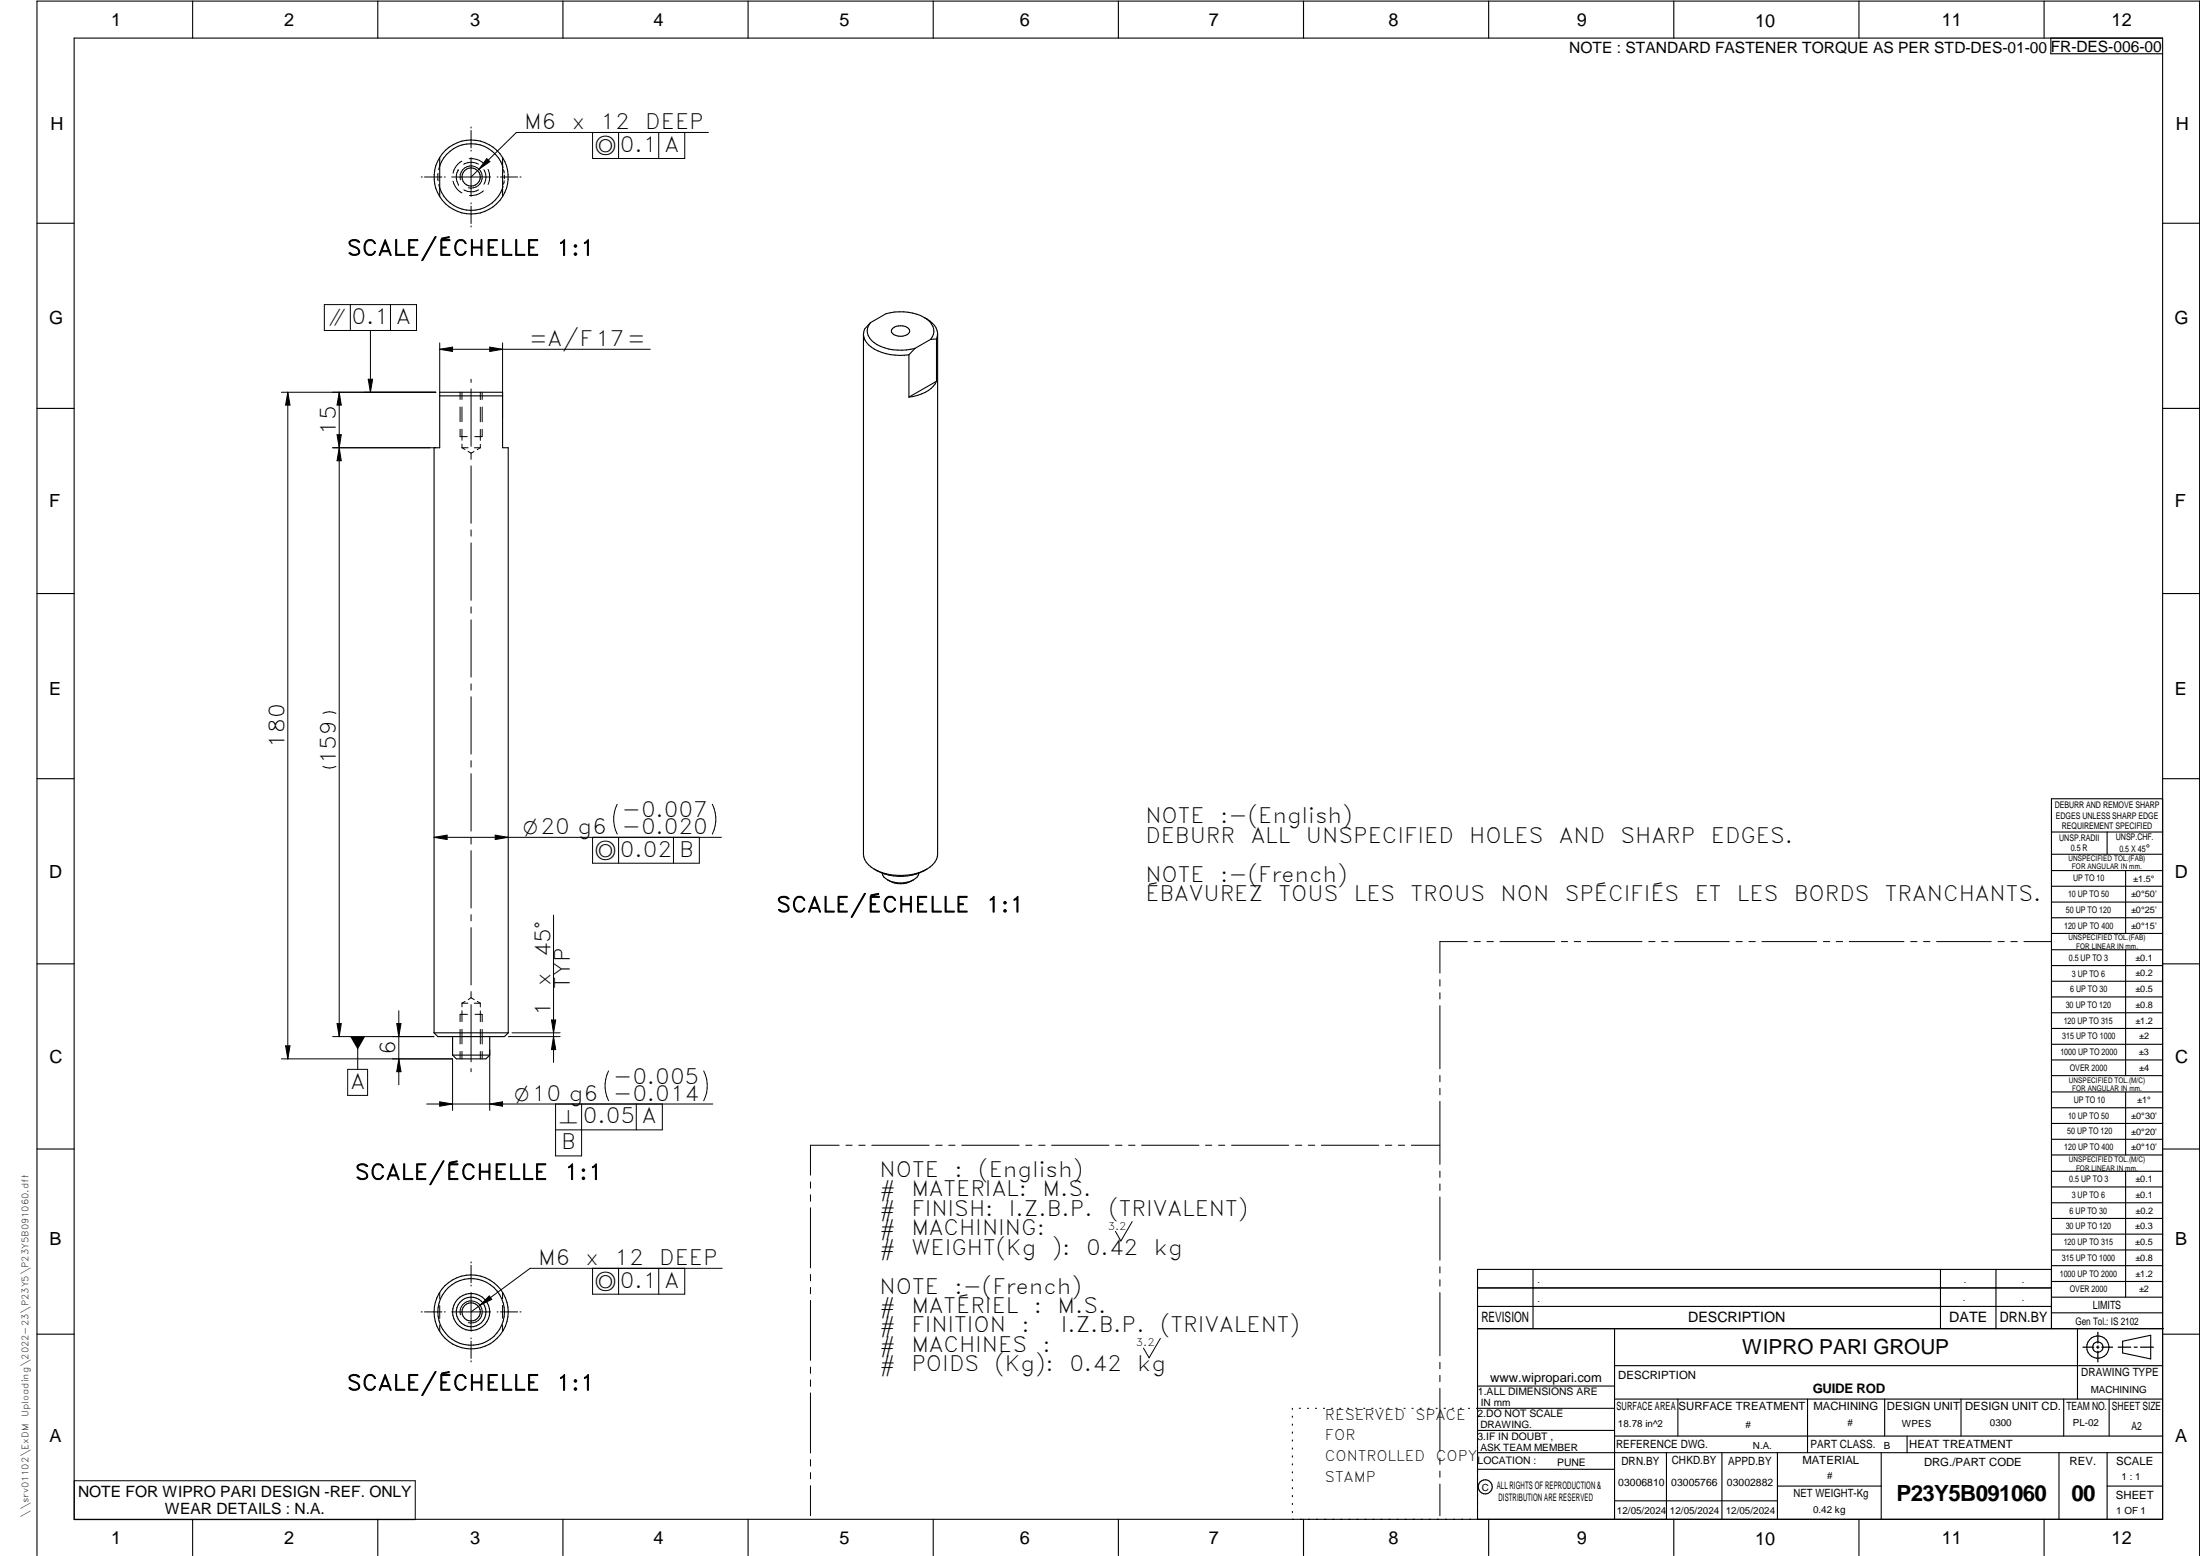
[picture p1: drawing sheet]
<svg xmlns="http://www.w3.org/2000/svg" width="594mm" height="420mm" viewBox="0 0 594 420" stroke-linecap="round" stroke-linejoin="round" font-family="sans-serif">
<g fill="none" stroke="#000" stroke-width=".3">
<path d="M20 10.3h564v400h-564zM52 .3v10M102 .3v10M152 .3v10M202 .3v10M252 .3v10M302 .3v10M352 .3v10M402 .3v10M452 .3v10M502 .3v10M552 .3v10"/>
<path d="M553.8 10.3v4.2h30.2M118.7 42.5v10.6M118.7 42.5a10 10 0 0 0 0 10.6M118.7 50.8a9 9 0 0 0 8.5 6 9 9 0 0 0 8.5-6M135.7 44.8a9 9 0 0 0-8.5-6 9 9 0 0 0-8.5 6M135.7 42.5a10 10 0 0 0-17 0M135.7 42.5a10 10 0 0 1 0 10.6M135.7 42.5v10.6M135.7 53.1a10 10 0 0 1-17 0M10 60.3h10M584 60.3h10M233.2 90.2v140.4a5 5 0 0 0 2.9 4.1"/>
<path d="M235.1 87.1l-1.6 1.8a4.3 4.3 0 0 0 2.6 5.4 15.1 15.1 0 0 0 9.3 1.5M235.1 87.1a3.5 3.5 0 0 0 .9 5.4 13.5 13.5 0 0 0 11.1 1.6M241 88.7a3.4 3.4 0 0 1 4.6 .3 1.56 1.56 0 0 1-1.8 1.8 2.67 2.67 0 0 1-3.1-1.4zM245.4 95.8v11.4M247.1 94.1l-1.7 1.7M249.5 85.7a14 14 0 0 0-10.2-1l-4.2 2.4M249.5 85.7a3.8 3.8 0 0 1 1.8 6M249.5 85.7a5 5 0 0 1 3.6 5.1l-.2 .7M251.3 91.7l-4.2 2.4M252.9 91.5v11.5M252.9 91.5l-1.6 .2M253.2 90.2v140.4a5 5 0 0 1-2.9 4.1"/>
<path d="M10 110.3h10M118.7 106.9h17M252.9 103a8.2 8.2 0 0 1-6.3 4.1l-1.2 .1M252.9 103l-7.5 4.2M584 110.3h10M10 160.3h10M584 160.3h10M10 210.3h10M584 215.7h-30v143.1M584 210.3h10M236.1 234.7a15.7 15.7 0 0 0 14.2 0M236.1 234.7a13.8 13.8 0 0 0 14.2 0"/>
<path d="M239.6 237.6a6.4 6.4 0 0 0 7.1 0M248.2 235.8a4.1 4.1 0 0 1-4.1 2.6 5.7 5.7 0 0 1-5.7-2.1l-.2-.5M554 224.7h30M554 230.7h30M554 235.1h30M554 239.3h30M569 224.7v6M574 235.1v17M554 243.6h30M554 247.8h30M554 252.1h30M554 256.5h30"/>
<path d="M574 256.5v33.9M10 260.3h10M117.2 278.9h20M117.2 278.9l1 1h18l1-1M122.2 279.9v5M132.2 279.9v5M137.2 278.9v-158h-1.5v-15h-17v15h-1.5v158M554 260.7h30M554 265h30M554 269.2h30M554 273.5h30M554 277.7h30"/>
<path d="M584 260.3h10M122.2 284.9h10M122.2 284.9l1 1h8l1-1M554 282h30M554 286.2h30M554 290.4h30M554 294.9h30M554 299.1h30M574 294.9v17M10 310.3h10M554 303.4h30M554 307.6h30"/>
<path d="M554 311.9h30M554 316.3h30M574 316.3v34M584 310.3h10M554 320.5h30M554 324.8h30M554 329h30M554 333.2h30M554 337.5h30M399 358.8h185.2M399 352.8h155M399 347.8h155"/>
<path d="M414 342.8v16M436 358.8v51.5M524 342.8v16M539 342.8v16M554 341.8h30M554 346h30M554 350.3h30M554 354.5h30M554 342.8h-155v67.5M561 358.8v19M10 360.3h10M399 374.3h37"/>
<path d="M436 377.8h148M453.1 377.8v10M488.1 377.8v14.5M508.9 377.8v10M529.5 377.8v10M557.3 377.8v10M569.5 377.8v10M573.2 362.2l7.6-1.6v6.3l-7.6-1.6zM584 368.8h-148M584 360.3h10M349 380.3v.3M349 382.4v.3"/>
<path d="M349 384.6v.3M349 386.7v.3M349 388.8v.3M349 391v.3M349 393.1v.3M349 395.3v.3M349 397.4v.3M349 399.5v.3M350.9 380.3h.2M353.1 380.3h.2M355.2 380.3h.3M357.4 380.3h.3"/>
<path d="M359.6 380.3h.3M361.7 380.3h.3M363.9 380.3h.3M366.1 380.3h.3M368.3 380.3h.2M370.4 380.3h.3M372.6 380.3h.3M374.8 380.3h.3M376.9 380.3h.4M379.1 380.3h.3M381.3 380.3h.3M383.4 380.3h.4"/>
<path d="M385.6 380.3h.3M387.8 380.3h.3M390 380.3h.3M392.2 380.3h.3M394.3 380.3h.3M396.5 380.3h.3M398.7 380.3h37.3M399 396.7h37M399 392.3h185M399 386.2h37M436 387.8h148M450 392.3v18"/>
<path d="M465 392.3v18M480 392.3v18M508 392.3v18M515 387.8v4.5M556 392.3v18M569 392.3v18M52 410.3v9.7M102 410.3v9.7M152 410.3v9.7M202 410.3v9.7M252 410.3v9.7M302 410.3v9.7"/>
<path d="M349 401.7v.3M349 403.8v.4M349 406v.3M349 408.1v.3M352 410.3v9.7M402 410.3v9.7M436 405.3h44M452 410.3v9.7M480 401.3h28M502 410.3v9.7M552 410.3v9.7M569 401.3h15"/>
<path d="M10 420v-419.7h584v419.7"/>
<circle cx="127.2" cy="47.8" r="2.46"/>
<circle cx="127.2" cy="354.3" r="2.48"/>
<circle cx="127.2" cy="354.3" r="10"/>
<circle cx="127.2" cy="354.3" r="9"/>
<circle cx="127.2" cy="354.2" r="5"/>
<circle cx="127.2" cy="354.3" r="4"/>
<circle cx="566.5" cy="363.7" r="1.39"/>
<circle cx="566.5" cy="363.8" r="3"/>
<circle cx="401.1" cy="401.5" r="1.9"/>
</g>
<g fill="none" stroke="#000" stroke-width=".27">
<path d="M127.2 34.3v.3M127.2 35.2v4.7M160 35.8v7h24.9v-7M167 35.8v7M177.9 35.8v7M191.3 35.8h-51.9l-12.2 12M113.7 47.8h.3M114.6 47.8h4.7M118.3 46.8v2M118.5 49.8l.2 1M118.7 44.8l-.3 1M120 47.8h.2"/>
<path d="M122 47.8h10.5M122.3 48.9a5 5 0 0 0 2.4 3.2M123.7 45.8h.1M123.7 45.8a3.9 3.9 0 0 0 0 3.9M123.8 49.8h.1M124.7 43.5a4.8 4.8 0 0 0-2.4 3.3M126.7 42.8h.1a4.9 4.9 0 0 1 3.7 1.3M127.2 40.6v.2M127.2 42.5v10.5M127.2 54.8v.2M127.2 55.7v4.7M129.2 44.3a4 4 0 0 0-4 .1"/>
<path d="M129.2 51.3a4.1 4.1 0 0 1-3.9 0M129.4 45.7a3 3 0 0 0-3.7-.5 3 3 0 0 0-1.4 3.4M129.4 45.7a3 3 0 0 1 .4 3.6 3 3 0 0 1-3.4 1.4M130.5 51.5a4.9 4.9 0 0 1-3.7 1.3M130.7 45.8a3.8 3.8 0 0 1 0 3.9M131.4 42.8l.9 .8-2.9 2.1zM131.8 45.8a4.6 4.6 0 0 1 0 4M134.2 47.8h.3M135.1 47.8h4.7M135.7 44.8l.1 .5M135.8 50.3l-.1 .5M136 45.8l.1 .9"/>
<path d="M136.1 48.8l-.1 .9M136.2 47.3v1M140.4 47.8h.3M127.2 61v.3M87.6 82.3h24.9v6.9h-24.9zM94.6 82.3v6.9M100 89.2v16.7M105.4 82.3v6.9M118.7 92.6v13.3M118.7 94.3l3.5-.6v1.2zM118.7 94.3h56.9M132.2 93.7l3.5 .6-3.5 .6z"/>
<path d="M135.7 92.6v20.3M76 105.9h41.7M77.7 105.9v180M77.7 105.9l.6 3.5h-1.2zM91 117.4h1.2l-.6 3.5zM91.6 105.9l.6 3.5h-1.2zM91.6 105.9v174M99.4 102.4h1.2l-.6 3.5zM124.2 105.9v2M124.2 109.9v4M124.2 115.9v2h2M124.7 119.9v1"/>
<path d="M124.7 105.9v2M124.7 109.9v4M124.7 115.9v3M127.2 102.4v.9M127.2 105v15.5M129.7 120v.9M129.7 105.9v2M129.7 109.9v4M129.7 116v2.9M130.2 105.9v2M130.2 109.9v4M130.2 115.9v2h-2"/>
<path d="M89.8 120.9h27.9M91.6 120.9l.6 3.5h-1.2zM124.7 120.9l.9 .5M124.7 120.9h1.7M126.4 121.9l.8 .5 .8-.5M127.2 122.3v1.7M127.2 125.8v15.5M128.1 120.9h1.6M129.7 120.9l-.8 .5M127.2 143.1v1.7M127.2 146.6v15.5M127.2 163.9v1.7"/>
<path d="M127.2 167.4v15.4M90.7 192.6a3.9 3.9 0 0 0-3.5 0M127.2 184.7v1.7M127.2 188.1v15.5M90.7 207a3.9 3.9 0 0 1-3.5 0M127.2 205.4v1.7M127.2 208.9v15.5M166.7 217.2a9 9 0 0 0 0 8M192.4 217.2a9 9 0 0 1 0 8M117.2 226.1h77.6M117.2 226.1l3.5-.6v1.2zM127.2 226.2v1.7"/>
<path d="M127.2 229.7v15.5M133.7 225.5l3.5 .6-3.5 .6zM160 226.1v7h28.8v-7M167 226.1v7M181.9 226.1v7M127.2 247v1.7M127.2 250.5v15.5M149.5 247.1v39.8M396.2 254.3h-7.4v8.5M398.1 254.3h1.6M401.5 254.3h1.8M405 254.3h14.8"/>
<path d="M421.6 254.3h1.7M425.1 254.3h1.7M428.6 254.3h14.8M445.2 254.3h1.7M448.7 254.3h1.7M452.2 254.3h14.8M468.8 254.3h1.7M472.3 254.3h1.7M475.8 254.3h14.8M492.4 254.3h1.7M495.8 254.3h1.8M499.4 254.3h14.7"/>
<path d="M516 254.3h1.6M519.4 254.3h1.8M522.9 254.3h14.8M539.5 254.3h1.7M543 254.3h1.7M546.5 254.3h7.4M89.8 279.9h27.4M91 276.4h1.2l-.6 3.5zM96.6 279.9v8.9M107.1 276.4h1.2l-.6 3.5zM107.7 272.9v20M124.2 278v3.9"/>
<path d="M124.7 277.9v4M124.7 270.9v1M124.7 272.9v2.9M124.7 270.9h1.7M125.6 270.4l-.9 .5M126.2 273.9h-2v2M127.2 269.4l.9 .5M127.2 269.4l-.8 .5M127.2 267.8v1.7M127.2 271.3v15.4M128.1 270.9h1.6M128.3 273.9h1.9v2"/>
<path d="M128.9 270.4l.8 .5M129.7 278v3.9M129.7 270.9v1M129.7 273v2.9M130.2 278v3.9M137.3 279.9h14M138.3 278.9h13M148.9 275.4h1.2l-.6 3.5zM149.5 279.9l.6 3.5h-1.2zM388.8 264.5v1.8M388.8 268.1v1.6M388.8 271.6v17"/>
<path d="M76 285.9h46.2M77.1 282.4h1.2l-.6 3.5zM93.9 288.8h5.4v7h-5.4zM107.7 285.9l.6 3.5h-1.2zM115.2 298.1h77.3M118.7 297.5l3.5 .6-3.5 .6zM122.2 286v13.8M124.2 283.9v2M124.7 283.9v2M127.2 288.5v.9M129.7 283.9v2M130.2 283.9v2"/>
<path d="M132.2 298.1l3.5-.6v1.2zM132.2 283.5v16.3M150 298.1v14h7v-14M164.3 289.2a9 9 0 0 0 0 8M171.8 298.1v7M178.9 298.1v7h-28.9M190 289.2a9 9 0 0 1 0 8M388.8 290.4v1.7M388.8 293.9v1.7M388.8 297.4v17M218.9 319.2v1.6M226.6 309.2h-7.7v8.1"/>
<path d="M228.4 309.2h1.7M231.9 309.2h1.7M235.4 309.2h15.5M252.7 309.2h1.7M256.2 309.2h1.7M259.7 309.2h15.5M277 309.2h1.7M280.5 309.2h1.7M284 309.2h15.5M301.2 309.2h1.8M304.8 309.2h1.7M308.3 309.2h15.5"/>
<path d="M325.5 309.2h1.7M329.1 309.2h1.6M332.6 309.2h15.4M349.8 309.2h1.7M353.3 309.2h1.7M356.8 309.2h15.5M374.1 309.2h1.7M377.6 309.2h1.7M381.1 309.2h7.7M388.8 316.2v1.7M388.8 319.7v1.7M218.9 322.6v1.8"/>
<path d="M218.9 326.1v16.2M305.7 329.9l-3 5.2-1.5-2.6M388.8 323.2v17.1M113.7 354.2h.3M114.6 354.2h4.7M118.7 349v1.7M118.7 352.6v3.4M118.7 357.8v1.7M120 354.2h.2M122 354.2h10.5M124.3 355a3 3 0 0 1 2.7-3.7 3 3 0 0 1 3.2 3.2 3 3 0 0 1-3.8 2.7M127.2 340.7v.3"/>
<path d="M127.2 341.7v4.7M127.2 347v.3M127.2 349v10.5M132.1 349.9l.7 1-3.2 1.6zM134.2 354.2h.3M135.1 354.2h4.7M135.7 349v1.7M135.7 352.5v3.5M135.7 357.8v1.7M140.4 354.2h.3M160 342.5v7h24.9v-7M167 342.5v7"/>
<path d="M177.9 342.5v7M195 342.5h-51.8l-16 11.7M218.9 344.1v1.8M218.9 347.6v1.7M218.9 351.2v16.1M388.8 342.1v1.6M388.8 345.6v1.7M388.8 349v17.1M127.2 361.3v.2M127.2 362.2v4.6M127.2 367.5v.2M218.9 369.1v1.7"/>
<path d="M218.9 372.6v1.8M218.9 376.1v16.2M313.3 361.4l-3 5.2-1.5-2.6M388.8 367.9v1.7M388.8 371.4v1.7M388.8 374.9v17M20.1 399.8h92v10.5h-92zM218.9 394.1v1.8M218.9 397.6v1.7M388.8 393.7v1.7M388.8 397.2v1.7M218.9 401.2v8.1"/>
<path d="M388.8 400.7v8.6"/>
</g>
<path d="M566.5 359.7v3M562.5 363.8h2.9M566.1 363.8h.7M566.5 363.4v.7M566.5 364.9v2.8M567.6 363.8h2.9M572 363.8h3.4M576.3 363.8h.8M578 363.8h3.5" fill="none" stroke="#000" stroke-width=".34"/>
<g fill="#000">
<path d="M131.4 42.8l.9 .8-2.9 2.1zM118.7 94.3l3.5-.6v1.2zM132.2 93.7l3.5 .6-3.5 .6zM77.7 105.9l.6 3.5h-1.2zM91.6 105.9l.6 3.5h-1.2zM91 117.4h1.2l-.6 3.5zM99.4 102.4h1.2l-.6 3.5zM91.6 120.9l.6 3.5h-1.2zM117.2 226.1l3.5-.6v1.2zM133.7 225.5l3.5 .6-3.5 .6zM91 276.4h1.2l-.6 3.5zM94.6 279.9h4l-2 3.5z"/>
<path d="M107.1 276.4h1.2l-.6 3.5zM148.9 275.4h1.2l-.6 3.5zM77.1 282.4h1.2l-.6 3.5zM107.7 285.9l.6 3.5h-1.2zM118.7 297.5l3.5 .6-3.5 .6zM132.2 298.1l3.5-.6v1.2zM149.5 279.9l.6 3.5h-1.2zM132.1 349.9l.7 1-3.2 1.6z"/>
</g>
<g font-size="6">
<text x="512.1" y="405.2">P23Y5B091060</text>
<text x="559.4" y="405.2">00</text>
</g>
<g font-size="5.7">
<text x="141.5" y="34.9">M6</text>
<text x="154.4" y="34.9">x</text>
<text x="162.2" y="34.9">12</text>
<text x="174.2" y="34.9">DEEP</text>
<text x="167.4" y="41">0.1 A</text>
<text x="93.7" y="69">SCALE/ÉCHELLE</text>
<text x="150.2" y="69">1:1</text>
<text x="94.9" y="87.5">0.1 A</text>
<text x="142.9" y="93.4">=A/F17=</text>
<text x="90.7" y="117.3" transform="rotate(-90 90.7 117.3)">15</text>
<text x="76.8" y="201.8" transform="rotate(-90 76.8 201.8)">180</text>
<text x="90.7" y="206.3" transform="rotate(-90 90.7 206.3)">159</text>
<text x="167.9" y="220.7">-0.007</text>
<text x="167.9" y="225.2">-0.020</text>
<text x="309.3" y="222.3">NOTE</text>
<text x="309.3" y="227.6">DEBURR</text>
<text x="329.5" y="222.3">:-(English)</text>
<text x="337.7" y="227.6">ALL</text>
<text x="352.6" y="227.6">UNSPECIFIED</text>
<text x="396.8" y="227.6">HOLES</text>
<text x="420.9" y="227.6">AND</text>
<text x="437.6" y="227.6">SHARP</text>
<text x="462" y="227.6">EDGES.</text>
<text x="167.4" y="231.4">0.02 B</text>
<text x="309.3" y="238.1">NOTE</text>
<text x="329.5" y="238.1">:-(French)</text>
<text x="309.3" y="243.3">ÉBAVUREZ</text>
<text x="345.3" y="243.3">TOUS</text>
<text x="365.6" y="243.3">LES</text>
<text x="380.9" y="243.3">TROUS</text>
<text x="405.2" y="243.3">NON</text>
<text x="422.6" y="243.3">SPÉCIFIÉS</text>
<text x="457.6" y="243.3">ET</text>
<text x="469" y="243.3">LES</text>
<text x="484.4" y="243.3">BORDS</text>
<text x="509" y="243.3">TRANCHANTS.</text>
<text x="209.6" y="246.3">SCALE/ÉCHELLE</text>
<text x="266.2" y="246.3">1:1</text>
<text x="148.6" y="258.5" transform="rotate(-90 148.6 258.5)">45°</text>
<text x="148.6" y="266.3" transform="rotate(-90 148.6 266.3)">x</text>
<text x="153.9" y="267" transform="rotate(-90 153.9 267)">TYP</text>
<text x="148.6" y="274.4" transform="rotate(-90 148.6 274.4)">1</text>
<text x="106.8" y="284.9" transform="rotate(-90 106.8 284.9)">6</text>
<text x="165.6" y="292.7">-0.005</text>
<text x="94.6" y="294">A</text>
<text x="165.6" y="297.2">-0.014</text>
<text x="157.4" y="303.4">0.05 A</text>
<text x="151.5" y="310.3">B</text>
<text x="237.5" y="317.8">NOTE</text>
<text x="257.7" y="317.8">:</text>
<text x="264.1" y="317.8">(English)</text>
<text x="95.8" y="318.5">SCALE/ÉCHELLE</text>
<text x="152.4" y="318.5">1:1</text>
<text x="237.5" y="323">#</text>
<text x="246.1" y="323">MATERIAL:</text>
<text x="281.5" y="323">M.S.</text>
<text x="237.5" y="328.3">#</text>
<text x="246.1" y="328.3">FINISH:</text>
<text x="272.4" y="328.3">I.Z.B.P.</text>
<text x="299.3" y="328.3">(TRIVALENT)</text>
<text x="237.5" y="333.5">#</text>
<text x="246.1" y="333.5">MACHINING:</text>
<text x="145.3" y="341.6">M6</text>
<text x="158.1" y="341.6">x</text>
<text x="165.9" y="341.6">12</text>
<text x="178" y="341.6">DEEP</text>
<text x="237.5" y="338.8">#</text>
<text x="246.1" y="338.8">WEIGHT(Kg</text>
<text x="284" y="338.8">):</text>
<text x="293.3" y="338.8">0.42</text>
<text x="311.6" y="338.8">kg</text>
<text x="167.4" y="347.7">0.1 A</text>
<text x="237.5" y="349.3">NOTE</text>
<text x="257.7" y="349.3">:-(French)</text>
<text x="237.5" y="354.5">#</text>
<text x="237.5" y="359.8">#</text>
<text x="246.1" y="359.8">FINITION</text>
<text x="246.1" y="354.5">MATÉRIEL</text>
<text x="275.8" y="359.8">:</text>
<text x="279.2" y="354.5">:</text>
<text x="285.6" y="354.5">M.S.</text>
<text x="286.4" y="359.8">I.Z.B.P.</text>
<text x="313.3" y="359.8">(TRIVALENT)</text>
<text x="237.5" y="365">#</text>
<text x="246.1" y="365">MACHINES</text>
<text x="281.5" y="365">:</text>
<text x="237.5" y="370.3">#</text>
<text x="246.1" y="370.3">POIDS</text>
<text x="268.5" y="370.3">(Kg):</text>
<text x="288.8" y="370.3">0.42</text>
<text x="307.1" y="370.3">kg</text>
<text x="93.7" y="375.4">SCALE/ÉCHELLE</text>
<text x="150.2" y="375.4">1:1</text>
</g>
<text font-size="5.6" x="470.5" y="365.5">WIPRO PARI GROUP</text>
<g font-size="5.4">
<text x="160.7" y="41">a</text>
<text x="88.9" y="87.5">i</text>
<text x="141.3" y="225.2">O20 g6</text>
<text x="160.7" y="231.4">a</text>
<text x="138.9" y="297.2">O10 g6</text>
<text x="151.1" y="303.4">n</text>
<text x="160.7" y="347.7">a</text>
</g>
<g font-size="4.9">
<text x="30" y="6.9">1</text>
<text x="76.7" y="6.9">2</text>
<text x="127" y="6.9">3</text>
<text x="176.5" y="6.9">4</text>
<text x="226.7" y="6.9">5</text>
<text x="275.4" y="6.9">6</text>
<text x="326.4" y="6.9">7</text>
<text x="375" y="6.9">8</text>
<text x="425.8" y="6.9">9</text>
<text x="473.9" y="7.3">10</text>
<text x="524.3" y="6.9">11</text>
<text x="570.2" y="6.9">12</text>
<text x="13.6" y="35.1">H</text>
<text x="587.6" y="35.1">H</text>
<text x="13.2" y="87.5">G</text>
<text x="587.2" y="87.5">G</text>
<text x="13.2" y="137">F</text>
<text x="587.2" y="137">F</text>
<text x="13.2" y="187.6">E</text>
<text x="587.2" y="187.6">E</text>
<text x="13.2" y="237">D</text>
<text x="587.2" y="237">D</text>
<text x="13.4" y="287.1">C</text>
<text x="587.4" y="287.1">C</text>
<text x="13.4" y="336.2">B</text>
<text x="587.4" y="336.2">B</text>
<text x="13.4" y="389.3">A</text>
<text x="587.4" y="389.3">A</text>
<text x="30" y="416.9">1</text>
<text x="76.7" y="416.9">2</text>
<text x="127" y="416.9">3</text>
<text x="176.5" y="416.9">4</text>
<text x="226.7" y="416.9">5</text>
<text x="275.4" y="416.9">6</text>
<text x="326.4" y="416.9">7</text>
<text x="375" y="416.9">8</text>
<text x="425.8" y="416.9">9</text>
<text x="473.9" y="417.3">10</text>
<text x="524.3" y="416.9">11</text>
<text x="570.2" y="416.9">12</text>
</g>
<g font-size="4.2">
<text x="423.7" y="14.3">NOTE : STANDARD FASTENER TORQUE AS PER STD-DES-01-00</text>
<text x="553.8" y="14">FR-DES-006-00</text>
<text x="21.1" y="404.3">NOTE FOR WIPRO PARI DESIGN -REF. ONLY</text>
<text x="44.5" y="408.8">WEAR DETAILS : N.A.</text>
</g>
<g font-size="3.9">
<text x="400" y="357.1">REVISION</text>
<text x="455.9" y="357.1">DESCRIPTION</text>
<text x="526.4" y="357.1">DATE</text>
<text x="540" y="357.1">DRN.BY</text>
<text x="357.8" y="383.3">RESERVED</text>
<text x="382.3" y="383.3">SPACE</text>
<text x="357.8" y="388.9">FOR</text>
<text x="357.8" y="394.5">CONTROLLED</text>
<text x="387.8" y="394.5">COPY</text>
<text x="357.8" y="400">STAMP</text>
</g>
<text font-size="3.6" x="489.5" y="376.1">GUIDE ROD</text>
<text font-size="3.5" x="402.4" y="373.3">www.wipropari.com</text>
<g font-size="3.1">
<text x="565.1" y="353.5">LIMITS</text>
<text x="562" y="371.7">DRAWING TYPE</text>
<text x="437" y="372.3">DESCRIPTION</text>
<text x="436.5" y="380.8">SURFACE AREA</text>
<text x="453.3" y="380.8">SURFACE TREATMENT</text>
<text x="489.7" y="380.8">MACHINING</text>
<text x="509.5" y="380.8">DESIGN UNIT</text>
<text x="530.6" y="380.8">DESIGN UNIT CD.</text>
<text x="558" y="380.6">TEAM NO.</text>
<text x="570.3" y="380.7">SHEET SIZE</text>
<text x="575.6" y="386.1">A2</text>
<text x="436.4" y="391.1">REFERENCE DWG.</text>
<text x="437.8" y="395.5">DRN.BY</text>
<text x="451.4" y="395.4">CHKD.BY</text>
<text x="466.6" y="395.5">APPD.BY</text>
<text x="486.7" y="395.4">MATERIAL</text>
<text x="488.9" y="390.9">PART CLASS.</text>
<text x="515.6" y="390.9">HEAT TREATMENT</text>
<text x="519.6" y="395.9">DRG./PART CODE</text>
<text x="558.9" y="395.5">REV.</text>
<text x="571.4" y="395.6">SCALE</text>
<text x="484.3" y="404.2">NET WEIGHT-Kg</text>
<text x="571.4" y="404.7">SHEET</text>
</g>
<text font-size="3" x="579.5" y="230.1">°</text>
<g font-size="2.8">
<text x="299.1" y="332.1">3.2</text>
<text x="560.4" y="357.7">Gen Tol.: IS 2102</text>
<text x="306.7" y="363.6">3.2</text>
<text x="399.1" y="376.6">1.ALL DIMENSIONS ARE</text>
<text x="399" y="382.7">2.DO NOT SCALE</text>
<text x="399" y="388.7">3.IF IN DOUBT ,</text>
<text x="399" y="395.4">LOCATION :</text>
<text x="420.5" y="396">PUNE</text>
<text x="404.2" y="402">ALL RIGHTS OF REPRODUCTION &amp;</text>
<text x="437" y="401.2">03006810</text>
<text x="451.3" y="401.2">03005766</text>
<text x="466.3" y="401.2">03002882</text>
<text x="404.7" y="405.4">DISTRIBUTION ARE RESERVED</text>
</g>
<g font-size="2.7">
<text x="564.6" y="376.2">MACHINING</text>
<text x="399.9" y="379.7">IN mm</text>
<text x="399.7" y="385.7">DRAWING.</text>
<text x="436.9" y="385.4">18.78 in^2</text>
<text x="471.4" y="385.5">#</text>
<text x="498.9" y="385">#</text>
<text x="513.6" y="385.3">WPES</text>
<text x="537.3" y="385.1">0300</text>
<text x="559.7" y="385.1">PL-02</text>
<text x="399.7" y="391.8">ASK TEAM MEMBER</text>
<text x="473.4" y="391.2">N.A.</text>
<text x="508.7" y="391.2">B</text>
<text x="493.4" y="399.5">#</text>
<text x="572.8" y="399.7">1 : 1</text>
<text x="400.1" y="402.5">C</text>
<text x="436.6" y="408.7">12/05/2024</text>
<text x="450.9" y="408.8">12/05/2024</text>
<text x="466" y="408.9">12/05/2024</text>
<text x="489.6" y="408.5">0.42 kg</text>
<text x="571.4" y="408.7">1 OF 1</text>
</g>
<g font-size="2.5">
<text x="554.9" y="218.3">DEBURR AND REMOVE SHARP</text>
<text x="555.2" y="221">EDGES UNLESS SHARP EDGE</text>
<text x="556.1" y="227.1">UNSP.RADII</text>
<text x="556.8" y="223.8">REQUIREMENT SPECIFIED</text>
<text x="571.4" y="226.9">UNSP.CHF.</text>
<text x="559.2" y="229.9">0.5 R</text>
<text x="572.3" y="230.1">0.5 X 45</text>
<text x="559.8" y="238">UP TO 10</text>
<text x="576.1" y="238.1">±1.5°</text>
<text x="558.5" y="242.2">10 UP TO 50</text>
<text x="575.5" y="242.3">±0°50'</text>
<text x="557.4" y="250.7">120 UP TO 400</text>
<text x="557.9" y="246.5">50 UP TO 120</text>
<text x="575.5" y="250.7">±0°15'</text>
<text x="575.5" y="246.5">±0°25'</text>
<text x="558.7" y="259.4">0.5 UP TO 3</text>
<text x="559.5" y="263.7">3 UP TO 6</text>
<text x="576.6" y="263.6">±0.2</text>
<text x="576.6" y="259.4">±0.1</text>
<text x="559" y="267.9">6 UP TO 30</text>
<text x="576.6" y="267.9">±0.5</text>
<text x="557.8" y="272.2">30 UP TO 120</text>
<text x="576.6" y="272.2">±0.8</text>
<text x="556.9" y="280.7">315 UP TO 1000</text>
<text x="557.3" y="276.4">120 UP TO 315</text>
<text x="576.6" y="276.4">±1.2</text>
<text x="577.7" y="280.7">±2</text>
<text x="556.4" y="284.9">1000 UP TO 2000</text>
<text x="577.6" y="284.9">±3</text>
<text x="558.9" y="289.2">OVER 2000</text>
<text x="577.7" y="289.3">±4</text>
<text x="560" y="297.9">UP TO 10</text>
<text x="577.1" y="297.9">±1°</text>
<text x="558.5" y="302.1">10 UP TO 50</text>
<text x="575.5" y="302.1">±0°30'</text>
<text x="557.4" y="310.6">120 UP TO 400</text>
<text x="558.2" y="306.3">50 UP TO 120</text>
<text x="575.5" y="310.6">±0°10'</text>
<text x="575.5" y="306.4">±0°20'</text>
<text x="558.8" y="319.2">0.5 UP TO 3</text>
<text x="559.4" y="323.4">3 UP TO 6</text>
<text x="576.6" y="319.2">±0.1</text>
<text x="576.6" y="323.5">±0.1</text>
<text x="558.9" y="327.7">6 UP TO 30</text>
<text x="576.7" y="327.7">±0.2</text>
<text x="557.8" y="332">30 UP TO 120</text>
<text x="576.6" y="332">±0.3</text>
<text x="556.8" y="340.5">315 UP TO 1000</text>
<text x="557.3" y="336.3">120 UP TO 315</text>
<text x="576.6" y="336.3">±0.5</text>
<text x="576.6" y="340.5">±0.8</text>
<text x="415.2" y="346.4">.</text>
<text x="530.3" y="346.5">.</text>
<text x="545.9" y="346.4">.</text>
<text x="556.2" y="344.7">1000 UP TO 2000</text>
<text x="576.6" y="344.7">±1.2</text>
<text x="415.2" y="351.5">.</text>
<text x="530" y="351.3">.</text>
<text x="545.9" y="351.4">.</text>
<text x="558.9" y="349">OVER 2000</text>
<text x="577.6" y="349">±2</text>
</g>
<g font-size="2.4">
<text x="7.7" y="382.7" transform="rotate(-90 7.7 382.7)">Uploading\2022-23\P23Y5\P23Y5B091060.dft</text>
<text x="7.7" y="409.8" transform="rotate(-90 7.7 409.8)">\\srv01102\ExDM</text>
</g>
<g font-size="2.1">
<text x="558.5" y="232.4">UNSPECIFIED TOL.(FAB)</text>
<text x="559.5" y="234.7">FOR ANGULAR IN mm.</text>
<text x="558.6" y="253.9">UNSPECIFIED TOL.(FAB)</text>
<text x="560.7" y="256.3">FOR LINEAR IN mm.</text>
<text x="558.7" y="292.3">UNSPECIFIED TOL.(M/C)</text>
<text x="559.6" y="294.7">FOR ANGULAR IN mm.</text>
<text x="558.7" y="313.7">UNSPECIFIED TOL.(M/C)</text>
<text x="560.6" y="316.1">FOR LINEAR IN mm.</text>
</g>
</svg>
